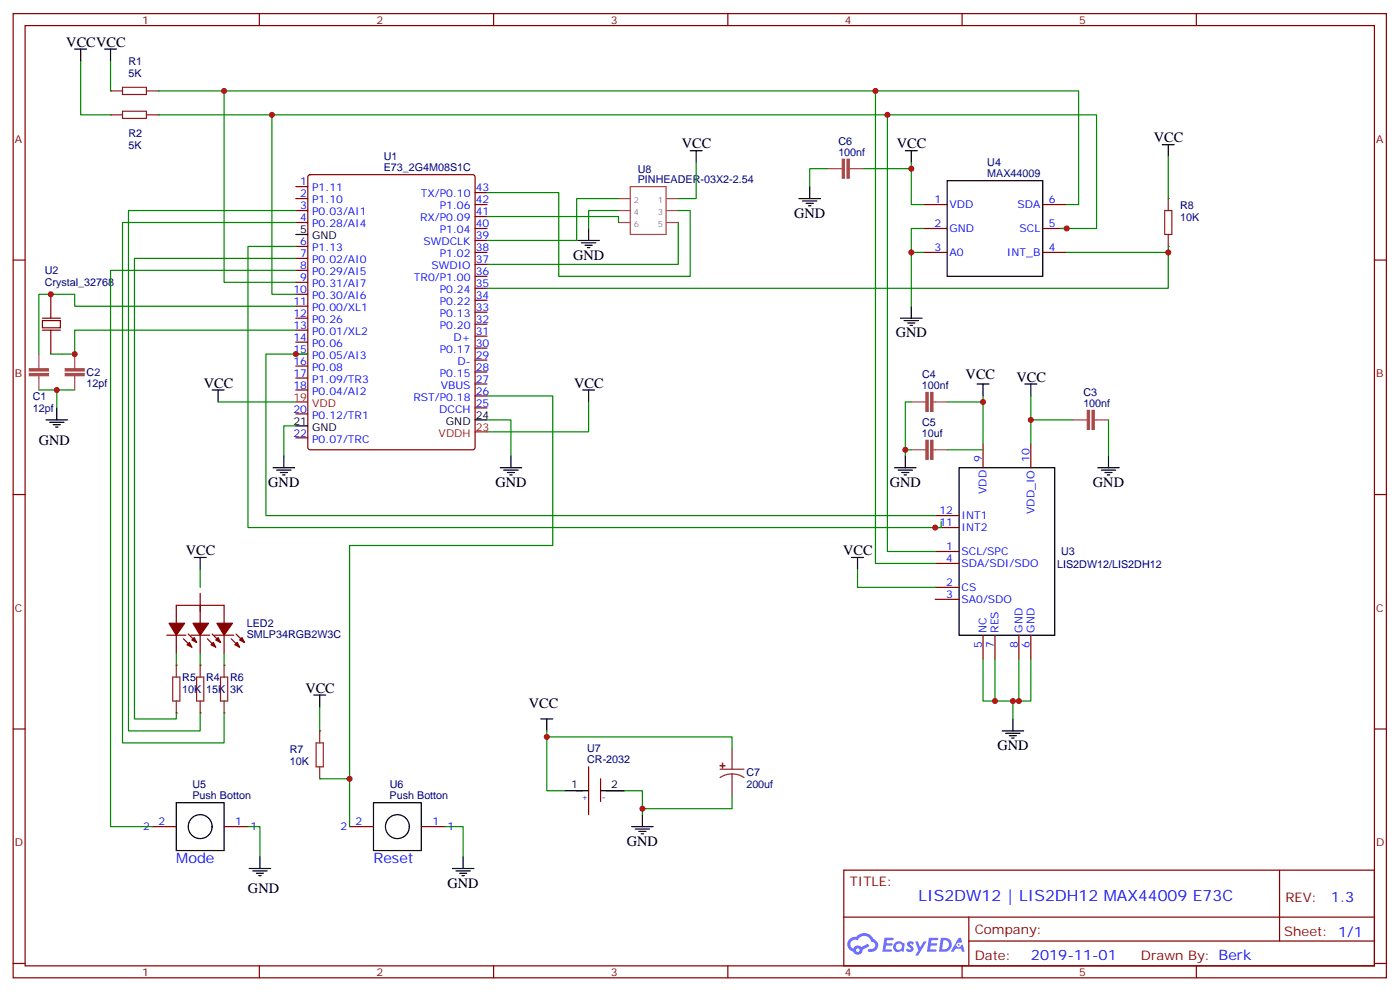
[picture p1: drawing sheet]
<svg xmlns="http://www.w3.org/2000/svg" width="413mm" height="292mm" viewBox="0 0 413 292" stroke-linecap="round" stroke-linejoin="round" font-family="sans-serif">
<g fill="none" stroke="#870000" stroke-width=".35">
<path d="M3.9 4h405.3v284.4h-405.3zM7.4 7.5h398.3v277.3h-398.3zM76.6 4v3.5M145.7 4v3.5M214.8 4v3.5M284 4v3.5M353.1 4v3.5M3.9 76.7h3.5M405.7 76.7h3.5M3.9 145.8h3.5M405.7 145.8h3.5M3.9 215h3.5"/>
<path d="M405.7 215h3.5M249.1 256.6h156.6v28.2h-156.6zM377.7 256.6v20.9M249.1 270.5h156.5M286 277.5h119.6M286 270.5v14.1M3.9 284.1h3.5M76.6 284.8v3.6M145.7 284.8v3.6M214.8 284.8v3.6M284 284.8v3.6M353.1 284.8v3.6"/>
<path d="M405.7 284.1h3.5"/>
</g>
<g fill="#5487ff">
<path d="M268 277.8a1.22 1.22 0 0 1 1.8 .2l-.4 .6a.47 .47 0 0 0-.4-.4 .47 .47 0 0 0-.5 .2l.2 .2a1.14 1.14 0 0 1 .8 1.8 1.14 1.14 0 0 1-1.9 0l-.3-.2 .5-.6 .8 .5a.29 .29 0 0 0 .3-.3 .29 .29 0 0 0-.3-.3 1.04 1.04 0 0 1-.6-1.7z"/>
<path d="M261.1 276.5h2.3l.3 .2-.1 .5-1.8 .1-.1 .8h1.5l.3 .4-.4 .4h-1.6l-.1 1.1h1.7l.2 .3-.2 .3-2.6 .1z"/>
<path d="M274.2 276.5h2.4l.3 .2-.2 .5-1.8 .1-.1 .8h1.5l.3 .4-.3 .4h-1.6l-.2 1.1h1.7l.2 .3-.1 .3-2.7 .1z"/>
<path d="M283 276.5h.6l.4 1.3-.6 .3a.69 .69 0 0 0-1.1 .3 .69 .69 0 0 0 .5 .9 .69 .69 0 0 0 .9-.6l.5-.2 .5 2.2h-.8l-.2-.9h-1.7l-.5 .9h-.9z"/>
<path d="M270.2 277.6h.7l.7 1.8 1.1-1.8h.8l-2.5 4.2h-.8l.9-1.5z"/>
<path d="M277.7 276.5l-.6 4.2h1.4a2.11 2.11 0 0 0 2.4-2.1 2.11 2.11 0 0 0-2.5-2.1zM278.5 277.3a1.39 1.39 0 0 1 1.6 1.4 1.39 1.39 0 0 1-1.8 1.3h-.2z"/>
<path d="M264 278.2a1.54 1.54 0 0 0 0 2.1 1.54 1.54 0 0 0 2.1 .1l.6 .3 .3-2.3-.1-.3h-.5a1.49 1.49 0 0 0-2.4 .1zM264.3 279.2a.95 .95 0 0 1 1.9 0 .95 .95 0 0 1-1.9 0z"/>
<path d="M250.8 276.9a2.18 2.18 0 0 0 1 3.7 1.44 1.44 0 0 0 1.7 .9 1.44 1.44 0 0 0 1.1-1.4l2-1-.4-.8-1.9 1a1.47 1.47 0 0 0-2.5 .4 1.39 1.39 0 0 1-.6-1.9 1.39 1.39 0 0 1 2-.5 2.12 2.12 0 0 1 2.1-1.3 2.12 2.12 0 0 1 1.9 1.7 1.14 1.14 0 0 1 1.1 1.4 1.14 1.14 0 0 1-1.6 .7 .43 .43 0 0 0-.6 .4 .43 .43 0 0 0 .4 .5 1.98 1.98 0 0 0 2.6-1.2 1.98 1.98 0 0 0-1.3-2.6 3.1 3.1 0 0 0-5.2-.6l-.9 .1zM252.6 280.2a.55 .55 0 0 1 1.1 0 .55 .55 0 0 1-1.1 0z"/>
<circle cx="283" cy="278.6" r=".26"/>
</g>
<g fill="none" stroke="#870000" stroke-width=".35">
<path d="M87.3 55h3.5M87.3 58.6h3.5M91.1 51.7l.4-.2h48l.7 .4v80l-.4 .7h-48.3l-.6-.4-.1-80zM140.2 56.8h3.6M87.3 62.1h3.5M87.3 65.6h3.5M87.3 72.7h3.5M87.3 76.2h3.5M87.3 79.7h3.5M140.2 78h3.6M140.2 74.4h3.6M140.2 70.9h3.6"/>
<path d="M140.2 67.4h3.6M140.2 63.9h3.6M140.2 60.3h3.6M272.5 74.4h7.1M272.5 67.4h7.1M272.5 60.3h7.1M307.8 74.4h7.1M307.8 67.4h7.1M307.8 60.3h7.1M87.3 83.3h3.5M87.3 86.8h3.5M87.3 90.3h3.5"/>
<path d="M87.3 93.8h3.5M87.3 97.4h3.5M140.2 99.1h3.6M140.2 95.6h3.6M140.2 92.1h3.6M140.2 88.5h3.6M140.2 85h3.6M140.2 81.5h3.6M87.3 100.9h3.5M87.3 104.4h3.5M87.3 107.9h3.5M87.3 111.5h3.5"/>
<path d="M87.3 115h3.5M140.2 116.8h3.6M140.2 113.2h3.6M140.2 109.7h3.6M140.2 106.2h3.6M140.2 102.7h3.6M87.3 122.1h3.5M87.3 129.1h3.5M140.2 120.3h3.6M290.2 130.9v7M304.3 130.9v7M276 155.6h7.1"/>
<path d="M276 152h7.1M276 162.6h7.1M276 173.2h7.1M276 176.7h7.1M276 166.2h7.1M290.2 187.3v7.1M293.7 187.3v7.1M300.7 187.3v7.1M304.3 187.3v7.1M173.7 226.1v14.1M177.3 229.7v6.7M45 243.8h7"/>
<path d="M66.1 243.8h7.1M103.2 243.8h7M124.4 243.8h7"/>
</g>
<g fill="none" stroke="#000" stroke-width=".35">
<path d="M279.6 53.3h28.2v28.2h-28.2zM87.3 69.1h3.5M87.3 125.6h3.5M140.2 123.8h3.6M283.1 137.9h28.2v49.4h-28.2zM52 236.7h14.1v14.1h-14.1zM110.2 236.7h14.2v14.1h-14.2zM166.7 233.2h7M177.3 233.2h7"/>
<circle cx="59.1" cy="243.8" r="3.5"/>
<circle cx="117.3" cy="243.8" r="3.5"/>
</g>
<path d="M87.3 118.5h3.5M140.2 127.4h3.6" fill="none" stroke="#f00" stroke-width=".35"/>
<path d="M65.1 199.7h2.1v7h-2.1zM66.1 196.1v3.6M66.1 206.7v3.6" fill="none" stroke="#8c2424" stroke-width=".35"/>
<g fill="#8c2424">
<circle cx="66.1" cy="210.3" r=".18"/>
<circle cx="66.1" cy="196.1" r=".18"/>
</g>
<path d="M58 199.7h2.1v7h-2.1zM59.1 196.1v3.6M59.1 206.7v3.6" fill="none" stroke="#8c2424" stroke-width=".35"/>
<g fill="#8c2424">
<circle cx="59.1" cy="210.3" r=".18"/>
<circle cx="59.1" cy="196.1" r=".18"/>
</g>
<path d="M51 199.7h2.1v7h-2.1zM52 196.1v3.6M52 206.7v3.6" fill="none" stroke="#8c2424" stroke-width=".35"/>
<g fill="#8c2424">
<circle cx="52" cy="210.3" r=".18"/>
<circle cx="52" cy="196.1" r=".18"/>
</g>
<path d="M93.3 219.1h2.1v7h-2.1zM94.4 215.5v3.6M94.4 226.1v3.6" fill="none" stroke="#8c2424" stroke-width=".35"/>
<g fill="#8c2424">
<circle cx="94.4" cy="229.7" r=".18"/>
<circle cx="94.4" cy="215.5" r=".18"/>
</g>
<path d="M344.8 58.6v3.5M343.8 62.1h2.1v7h-2.1zM344.8 69.1v3.6" fill="none" stroke="#8c2424" stroke-width=".35"/>
<g fill="#8c2424">
<circle cx="344.8" cy="72.7" r=".18"/>
<circle cx="344.8" cy="58.6" r=".18"/>
</g>
<path d="M32.6 33.9h3.6M36.2 32.8h7v2.1h-7zM43.2 33.9h3.5" fill="none" stroke="#8c2424" stroke-width=".35"/>
<g fill="#8c2424">
<circle cx="46.7" cy="33.9" r=".18"/>
<circle cx="32.6" cy="33.9" r=".18"/>
</g>
<path d="M32.6 26.8h3.6M36.2 25.8h7v2.1h-7zM43.2 26.8h3.5" fill="none" stroke="#8c2424" stroke-width=".35"/>
<g fill="#8c2424">
<circle cx="46.7" cy="26.8" r=".18"/>
<circle cx="32.6" cy="26.8" r=".18"/>
</g>
<g fill="#a64a4a" stroke="#a64a4a" stroke-width=".3">
<path d="M322.3 121h.7v5.6h-.7z"/>
<path d="M320.9 121h.7v5.6h-.7z"/>
<path d="M274.7 129.8h.7v5.7h-.7z"/>
<path d="M273.3 129.8h.7v5.7h-.7z"/>
<path d="M274.7 115.7h.7v5.7h-.7z"/>
<path d="M273.3 115.7h.7v5.7h-.7z"/>
<path d="M250 46.9h.7v5.7h-.7z"/>
<path d="M248.6 46.9h.7v5.7h-.7z"/>
<path d="M19.2 110.1h5.7v.7h-5.7z"/>
<path d="M19.2 108.7h5.7v.7h-5.7z"/>
<path d="M8.6 110.1h5.7v.7h-5.7z"/>
<path d="M8.6 108.7h5.7v.7h-5.7z"/>
</g>
<g fill="none" stroke="#a64a4a" stroke-width=".35">
<path d="M182.6 58.6h3.4M186 55h10.6v14.1h-10.6zM196.7 58.6h3.5M244.3 49.7h3.5M247.9 49.7h.7M250.7 49.7h4.2M182.6 62.1h3.4M182.6 65.6h3.4M196.7 62.1h3.5M196.7 65.6h3.5M11.5 104.4v3.5M11.5 108v.7"/>
<path d="M11.5 110.8v4.2M22 104.4v3.5M22 108v.7M22 110.8v4.2M269 118.5h3.5M272.6 118.5h.7M275.4 118.5h4.2M269 132.6h3.5M272.6 132.6h.7M275.4 132.6h4.2M316.6 123.8h3.5M320.2 123.8h.7"/>
<path d="M323 123.8h4.2"/>
</g>
<g fill="#8c2424" stroke="#8c2424" stroke-width=".35">
<path d="M212.5 225.8h1.5z"/>
<path d="M213.3 225.1v1.4z"/>
</g>
<path d="M212.5 226.8h7.1M216.1 228.2l1.8 .3 1.7 .8M216.1 228.2l-1.9 .3-1.7 .8M216.1 220.8v6M216.1 228.2v6.8" fill="none" stroke="#8c2424" stroke-width=".35"/>
<g fill="none" stroke="#870000" stroke-width=".35">
<path d="M12.5 94.5h5.3v2.2h-5.3zM12.5 93.8h5.3M12.5 97.4h5.3M15 86.8v7M15 97.4v7M59.1 175v9.9M49.2 187.3h5.7M52 184.9v-6.4h14.1v7.1M52 187.3v5.3M54.2 188.4l2.4 2.5M55.6 187l2.4 2.4M56.3 187.3h5.6"/>
<path d="M59.1 187.3v5.3M61.2 188.4l2.5 2.5M62.6 187l2.5 2.4M63.3 187.3h5.7M66.1 187.3v5.3M68.3 188.4l2.4 2.5M69.7 187l2.4 2.4"/>
</g>
<g fill="#870000" stroke="#870000" stroke-width=".35">
<path d="M63 189.4l.7 1.5-1.4-.8z"/>
<path d="M63.7 188.7l.7-.7 .7 1.4z"/>
<path d="M57 183.8h4.6l-2.5 3.5z"/>
<path d="M55.9 189.4l.7 1.5-1.4-.8z"/>
<path d="M56.6 188.7l.7-.7 .7 1.4z"/>
<path d="M49.9 183.8h4.6l-2.5 3.5z"/>
<path d="M69.3 190.1l.7-.7 .7 1.5z"/>
<path d="M70.7 188.7l.7-.7 .7 1.4z"/>
<path d="M64 183.8h4.6l-2.5 3.5z"/>
</g>
<g fill="none" stroke="#000" stroke-width=".35">
<path d="M22 14.5h3.6M23.8 14.5v3.5M30.9 14.5h3.5M32.6 14.5v3.5M203.7 44.4h3.6M205.5 44.4v3.6M235.8 58.6h6.4M236.9 59.3h4.2M237.9 60h2.2M239 55v3.6M267.2 44.4h3.6M269 44.4v3.6"/>
<path d="M343.1 42.7h3.5M344.8 42.7v3.5M170.6 70.9h6.3M171.6 71.6h4.3M172.7 72.3h2.1M173.4 73h.7M173.7 67.4v3.5M238.7 60.7h.7M265.8 93.8h6.4M266.9 94.5h4.2M267.9 95.2h2.2M268.6 96h.7"/>
<path d="M269 90.3v3.5M62.6 115h3.5M64.4 115v3.5M172 115h3.5M173.7 115v3.5M288.4 113.2h3.5M290.2 113.2v3.6M302.5 113.2h3.5M304.3 113.2v3.6M13.6 123.8h6.3M14.6 124.5h4.3M15.7 125.2h2.1"/>
<path d="M16.4 125.9h.7M16.8 120.3v3.5M80.6 137.9h6.4M81.7 138.6h4.2M82.7 139.3h2.1M83.8 134.4v3.5M147.6 137.9h6.4M148.7 138.6h4.2M149.8 139.3h2.1M150.8 134.4v3.5M264.1 137.9h6.3M265.1 138.6h4.2"/>
<path d="M266.2 139.3h2.1M267.2 134.4v3.5M324 137.9h6.4M325.1 138.6h4.2M326.1 139.3h2.2M327.2 134.4v3.5M83.4 140.1h.7M150.5 140.1h.7M266.9 140.1h.7M326.8 140.1h.8M57.3 164.4h3.6M59.1 164.4v3.5"/>
<path d="M251.4 164.4h3.5M253.1 164.4v3.5M92.6 205h3.5M94.4 205v3.5M159.6 212h3.6M161.4 212v3.5M295.8 215.5h6.4M296.9 216.3h4.2M297.9 217h2.1M298.6 217.7h.7M299 212v3.5M73.6 256.1h6.3"/>
<path d="M74.6 256.8h4.2M75.7 257.5h2.1M76.4 258.2h.7M76.7 252.6v3.5M133.5 256.1h6.4M134.6 256.8h4.2M135.6 257.5h2.2M136.3 258.2h.8M136.7 252.6v3.5M186.4 243.8h6.4M187.5 244.5h4.2M188.6 245.2h2.1"/>
<path d="M189.3 245.9h.7M189.6 240.2v3.6"/>
</g>
<g fill="none" stroke="#008700" stroke-width=".35">
<path d="M23.8 18v15.9h8.8M32.6 18v8.8M46.7 33.9h33.6M46.7 26.8h19.4M258.4 26.8v139.4h17.6M261.9 33.9v128.7h14.1M143.8 56.8h21.1v24.7h38.8v-19.4h-3.5M182.6 58.6h-12.4v12.3h-26.4M205.5 48v10.6h-5.3M244.3 49.7h-5.3v5.3M254.9 49.7h14.1M269 48v12.3h3.5"/>
<path d="M344.8 46.2v12.4M87.3 79.7h-54.7v164.1h12.4M87.3 76.2h-47.6v135.8h12.3v-1.7M87.3 62.1h-49.4v153.4h21.2v-5.2M87.3 65.6h-51.1v153.5h29.9v-8.8M87.3 72.7h-14.1v82.9h204.6v-1.8M143.8 63.9h38.8v1.7M182.6 62.1h-8.9v5.3M200.2 65.6v12.4h-56.4M269 74.4h3.5M272.5 67.4h-3.5v22.9M313.1 67.4h10.6v-33.5h-243.4v52.9h7"/>
<path d="M314.9 60.3h3.5v-33.5h-252.3v56.5h21.2M344.8 72.7v1.7h-29.9M344.8 74.4v10.6h-201M87.3 90.3h-65.3v-3.5h-10.5v17.6M87.3 97.4h-65.3v7h-7M11.5 115h10.5M16.8 115v5.3M64.4 118.5h22.9M90.8 104.4h-12.3v47.6h197.5M143.8 116.8h19.4v44.1h-60v82.9M173.7 118.5v8.9h-29.9M269 118.5h-1.8v15.9"/>
<path d="M279.6 118.5h10.6M290.2 116.8v14.1M304.3 116.8v14.1M87.3 125.6h-3.5v8.8M143.8 123.8h7v10.6M267.2 132.6h1.8M279.6 132.6h10.6M304.3 123.8h12.3M327.2 123.8v10.6M59.1 167.9v5.3M253.1 167.9v5.3h22.9M52 192.6v3.5"/>
<path d="M59.1 192.6v3.5M66.1 192.6v3.5M290.2 194.4v12.3h8.8v5.3M293.7 194.4v12.3M300.7 194.4v12.3h-1.7M304.3 194.4v12.3h-3.6M94.4 208.5v7M161.4 215.5v17.7h5.3M161.4 217.3h54.7v3.5M94.4 229.7h8.8M184.3 233.2h5.3v7M216.1 235v3.5h-26.5"/>
<path d="M73.2 243.8h3.5v8.8M131.4 243.8h5.3v8.8"/>
</g>
<g fill="#c00">
<circle cx="103.2" cy="229.7" r=".88"/>
<circle cx="189.6" cy="238.5" r=".88"/>
<circle cx="304.3" cy="123.8" r=".88"/>
<circle cx="66.1" cy="26.8" r=".88"/>
<circle cx="258.4" cy="26.8" r=".88"/>
<circle cx="261.9" cy="33.9" r=".88"/>
<circle cx="87.3" cy="104.4" r=".88"/>
<circle cx="299" cy="206.7" r=".88"/>
<circle cx="344.8" cy="74.4" r=".88"/>
<circle cx="293.7" cy="206.7" r=".88"/>
<circle cx="300.7" cy="206.7" r=".88"/>
<circle cx="276" cy="155.6" r=".88"/>
<circle cx="314.9" cy="67.4" r=".88"/>
<circle cx="80.3" cy="33.9" r=".88"/>
<circle cx="269" cy="49.7" r=".88"/>
<circle cx="290.2" cy="118.5" r=".88"/>
<circle cx="267.2" cy="132.6" r=".88"/>
<circle cx="161.4" cy="217.3" r=".88"/>
<circle cx="16.8" cy="115" r=".88"/>
<circle cx="22" cy="104.4" r=".88"/>
<circle cx="15" cy="86.8" r=".88"/>
<circle cx="269" cy="74.4" r=".88"/>
</g>
<text font-size="4.6" fill="#00f" x="271.2" y="265.6">LIS2DW12 | LIS2DH12 MAX44009 E73C</text>
<g font-size="4.2">
<text x="19.6" y="13.8">VCCVCC</text>
<text x="340.6" y="42">VCC</text>
<text x="201.3" y="43.7">VCC</text>
<text x="264.8" y="43.7">VCC</text>
<text x="234.4" y="64.2">GND</text>
<text x="169.2" y="76.6">GND</text>
<text x="264.4" y="99.5">GND</text>
<text x="285" y="111.6">VCC</text>
<text x="300" y="112.5">VCC</text>
<text x="60.1" y="114.3">VCC</text>
<text x="169.5" y="114.3">VCC</text>
<text x="11.5" y="131.1">GND</text>
<text x="79.2" y="143.6">GND</text>
<text x="146.2" y="143.6">GND</text>
<text x="262.6" y="143.6">GND</text>
<text x="322.6" y="143.6">GND</text>
<text x="54.9" y="163.7">VCC</text>
<text x="248.9" y="163.7">VCC</text>
<text x="90.1" y="204.3">VCC</text>
<text x="156.1" y="208.7">VCC</text>
<text x="294.4" y="221.2">GND</text>
<text x="185" y="249.4">GND</text>
<text x="73.2" y="263.4">GND</text>
<text x="132.1" y="261.8">GND</text>
</g>
<g font-size="4.2" fill="#00f">
<text x="52" y="254.4">Mode</text>
<text x="110.2" y="254.4">Reset</text>
<text x="392.9" y="265.9">1.3</text>
<text x="304.3" y="283.2">2019-11-01</text>
</g>
<g font-size="3.9" fill="#800">
<text x="250.8" y="261.2">TITLE:</text>
<text x="379.5" y="265.9">REV:</text>
<text x="287.7" y="275.4">Company:</text>
<text x="379.1" y="276">Sheet: 1/1</text>
<text x="287.7" y="283.1">Date:</text>
<text x="336.8" y="283.2">Drawn By: Berk</text>
</g>
<g font-size="3.2" fill="#800">
<text x="42" y="7">1</text>
<text x="111.1" y="7">2</text>
<text x="180.3" y="7">3</text>
<text x="249.4" y="7">4</text>
<text x="318.6" y="7">5</text>
<text x="4.4" y="42.1">A</text>
<text x="406.2" y="42.1">A</text>
<text x="4.4" y="111.3">B</text>
<text x="406.2" y="111.3">B</text>
<text x="4.4" y="180.4">C</text>
<text x="406.2" y="180.4">C</text>
<text x="4.4" y="249.6">D</text>
<text x="406.2" y="249.6">D</text>
<text x="42" y="287.8">1</text>
<text x="111.1" y="287.8">2</text>
<text x="180.3" y="287.8">3</text>
<text x="249.4" y="287.8">4</text>
<text x="318.6" y="287.8">5</text>
</g>
<g font-size="3.2" fill="#000080">
<text x="37.9" y="22.8">5K</text>
<text x="37.9" y="19.3">R1</text>
<text x="37.9" y="40.5">R2</text>
<text x="37.9" y="44">5K</text>
<text x="113.3" y="47.1">U1</text>
<text x="247.5" y="45.9">100nf</text>
<text x="247.5" y="42.8">C6</text>
<text x="113.3" y="50.4">E73_2G4M08S1C</text>
<text x="188.3" y="54">PINHEADER-03X2-2.54</text>
<text x="188.3" y="50.9">U8</text>
<text x="291.4" y="52.2">MAX44009</text>
<text x="291.4" y="48.9">U4</text>
<text x="348.4" y="65">10K</text>
<text x="348.4" y="61.5">R8</text>
<text x="13.2" y="80.9">U2</text>
<text x="13.2" y="84.5">Crystal_32768</text>
<text x="25.6" y="110.9">C2</text>
<text x="272.2" y="111.6">C4</text>
<text x="9.7" y="118">C1</text>
<text x="25.6" y="114.1">12pf</text>
<text x="272.2" y="114.7">100nf</text>
<text x="319.8" y="119.9">100nf</text>
<text x="319.8" y="116.8">C3</text>
<text x="9.7" y="121.5">12pf</text>
<text x="272.2" y="125.7">C5</text>
<text x="272.2" y="128.8">10uf</text>
<text x="312" y="167.5">LIS2DW12/LIS2DH12</text>
<text x="313.2" y="163.8">U3</text>
<text x="72.8" y="185">LED2</text>
<text x="72.8" y="188.2">SMLP34RGB2W3C</text>
<text x="53.8" y="200.9">R5</text>
<text x="60.9" y="200.9">R4</text>
<text x="67.9" y="200.9">R6</text>
<text x="53.8" y="204.5">10K</text>
<text x="60.9" y="204.5">15K</text>
<text x="67.9" y="204.5">3K</text>
<text x="173.3" y="221.7">U7</text>
<text x="85.5" y="225.6">10K</text>
<text x="85.6" y="222">R7</text>
<text x="173.3" y="225.1">CR-2032</text>
<text x="56.8" y="232.3">U5</text>
<text x="115" y="232.3">U6</text>
<text x="220.3" y="232.3">200uf</text>
<text x="220.3" y="229">C7</text>
<text x="56.8" y="235.7">Push Botton</text>
<text x="115" y="235.7">Push Botton</text>
</g>
<g font-size="3.2" fill="#00f">
<text x="88.6" y="54.7">1</text>
<text x="88.6" y="58.2">2</text>
<text x="92.1" y="56.4">P1.11</text>
<text x="92.1" y="60">P1.10</text>
<text x="124.2" y="58.2">TX/P0.10</text>
<text x="140.4" y="60">42</text>
<text x="140.4" y="56.4">43</text>
<text x="275.8" y="60">1</text>
<text x="309.6" y="60">6</text>
<text x="88.6" y="61.7">3</text>
<text x="88.6" y="65.3">4</text>
<text x="92.1" y="63.5">P0.03/AI1</text>
<text x="124" y="65.3">RX/P0.09</text>
<text x="129.8" y="61.7">P1.06</text>
<text x="140.4" y="63.5">41</text>
<text x="280.3" y="61.4">VDD</text>
<text x="300.3" y="61.4">SDA</text>
<text x="92.1" y="67">P0.28/AI4</text>
<text x="129.8" y="68.8">P1.04</text>
<text x="140.4" y="70.6">39</text>
<text x="140.4" y="67">40</text>
<text x="275.8" y="67">2</text>
<text x="280.3" y="68.4">GND</text>
<text x="300.9" y="68.4">SCL</text>
<text x="309.6" y="67">5</text>
<text x="88.6" y="72.3">6</text>
<text x="88.6" y="75.8">7</text>
<text x="92.1" y="74.1">P1.13</text>
<text x="92.1" y="77.6">P0.02/AI0</text>
<text x="125" y="72.3">SWDCLK</text>
<text x="129.8" y="75.8">P1.02</text>
<text x="140.4" y="77.6">37</text>
<text x="140.4" y="74.1">38</text>
<text x="275.8" y="74.1">3</text>
<text x="280.3" y="75.5">A0</text>
<text x="297.2" y="75.5">INT_B</text>
<text x="309.6" y="74.1">4</text>
<text x="88.6" y="79.4">8</text>
<text x="88.6" y="82.9">9</text>
<text x="92.1" y="81.1">P0.29/AI5</text>
<text x="122.2" y="82.9">TR0/P1.00</text>
<text x="127.3" y="79.4">SWDIO</text>
<text x="140.4" y="81.1">36</text>
<text x="86.6" y="86.4">10</text>
<text x="86.6" y="90">11</text>
<text x="92.1" y="84.7">P0.31/AI7</text>
<text x="92.1" y="88.2">P0.30/AI6</text>
<text x="129.8" y="90">P0.22</text>
<text x="129.8" y="86.4">P0.24</text>
<text x="140.4" y="88.2">34</text>
<text x="140.4" y="84.7">35</text>
<text x="86.6" y="93.5">12</text>
<text x="92.1" y="91.7">P0.00/XL1</text>
<text x="92.1" y="95.2">P0.26</text>
<text x="129.8" y="93.5">P0.13</text>
<text x="140.4" y="95.2">32</text>
<text x="140.4" y="91.7">33</text>
<text x="86.6" y="97">13</text>
<text x="86.6" y="100.5">14</text>
<text x="92.1" y="98.8">P0.01/XL2</text>
<text x="129.8" y="97">P0.20</text>
<text x="133.9" y="100.5">D+</text>
<text x="140.4" y="98.8">31</text>
<text x="86.6" y="104.1">15</text>
<text x="86.6" y="107.6">16</text>
<text x="92.1" y="102.3">P0.06</text>
<text x="92.1" y="105.8">P0.05/AI3</text>
<text x="129.8" y="104.1">P0.17</text>
<text x="135" y="107.6">D-</text>
<text x="140.4" y="105.8">29</text>
<text x="140.4" y="102.3">30</text>
<text x="86.6" y="111.1">17</text>
<text x="92.1" y="109.4">P0.08</text>
<text x="92.1" y="112.9">P1.09/TR3</text>
<text x="129.8" y="111.1">P0.15</text>
<text x="140.4" y="112.9">27</text>
<text x="140.4" y="109.4">28</text>
<text x="86.6" y="114.7">18</text>
<text x="92.1" y="116.4">P0.04/AI2</text>
<text x="122" y="118.2">RST/P0.18</text>
<text x="130.1" y="114.7">VBUS</text>
<text x="140.4" y="119.9">25</text>
<text x="140.4" y="116.4">26</text>
<text x="86.6" y="121.7">20</text>
<text x="92.1" y="123.5">P0.12/TR1</text>
<text x="129.7" y="121.7">DCCH</text>
<text x="86.6" y="128.8">22</text>
<text x="92.1" y="130.5">P0.07/TRC</text>
<text x="289.8" y="136.2" transform="rotate(-90 289.8 136.2)">9</text>
<text x="303.9" y="136.2" transform="rotate(-90 303.9 136.2)">10</text>
<text x="291.2" y="145.7" transform="rotate(-90 291.2 145.7)">VDD</text>
<text x="277.3" y="155.2">11</text>
<text x="277.3" y="151.7">12</text>
<text x="283.8" y="153.1">INT1</text>
<text x="305.3" y="151.5" transform="rotate(-90 305.3 151.5)">VDD_IO</text>
<text x="283.8" y="156.6">INT2</text>
<text x="279.3" y="162.3">1</text>
<text x="279.3" y="165.8">4</text>
<text x="283.8" y="163.7">SCL/SPC</text>
<text x="283.8" y="167.2">SDA/SDI/SDO</text>
<text x="279.3" y="172.9">2</text>
<text x="279.3" y="176.4">3</text>
<text x="283.8" y="174.3">CS</text>
<text x="283.8" y="177.8">SA0/SDO</text>
<text x="289.8" y="191.1" transform="rotate(-90 289.8 191.1)">5</text>
<text x="291.2" y="186.6" transform="rotate(-90 291.2 186.6)">NC</text>
<text x="293.3" y="191.1" transform="rotate(-90 293.3 191.1)">7</text>
<text x="294.7" y="186.6" transform="rotate(-90 294.7 186.6)">RES</text>
<text x="300.4" y="191.1" transform="rotate(-90 300.4 191.1)">8</text>
<text x="301.8" y="186.6" transform="rotate(-90 301.8 186.6)">GND</text>
<text x="303.9" y="191.1" transform="rotate(-90 303.9 191.1)">6</text>
<text x="305.3" y="186.6" transform="rotate(-90 305.3 186.6)">GND</text>
<text x="42.3" y="244.8">2</text>
<text x="46.7" y="243.4">2</text>
<text x="69.4" y="243.4">1</text>
<text x="73.9" y="244.8">1</text>
<text x="100.5" y="244.8">2</text>
<text x="105" y="243.4">2</text>
<text x="127.6" y="243.4">1</text>
<text x="132.1" y="244.8">1</text>
</g>
<g font-size="3.2">
<text x="88.6" y="68.8">5</text>
<text x="92.1" y="70.6">GND</text>
<text x="86.6" y="125.2">21</text>
<text x="131.6" y="125.2">GND</text>
<text x="140.4" y="123.5">24</text>
<text x="92.1" y="127">GND</text>
<text x="168.6" y="232.5">1</text>
<text x="180.4" y="232.5">2</text>
</g>
<g font-size="3.2" fill="#f00">
<text x="86.6" y="118.2">19</text>
<text x="92.1" y="119.9">VDD</text>
<text x="129.5" y="128.8">VDDH</text>
<text x="140.4" y="127">23</text>
</g>
<g font-size="2.5" fill="#838383">
<text x="187.1" y="60">2</text>
<text x="194.1" y="60">1</text>
<text x="187.1" y="63.5">4</text>
<text x="194.1" y="63.5">3</text>
<text x="187.1" y="67">6</text>
<text x="194.1" y="67">5</text>
</g>
<g font-size="2.5" fill="#00f">
<text x="171.6" y="235.8">+</text>
<text x="177.6" y="235.8">-</text>
</g>
</svg>
